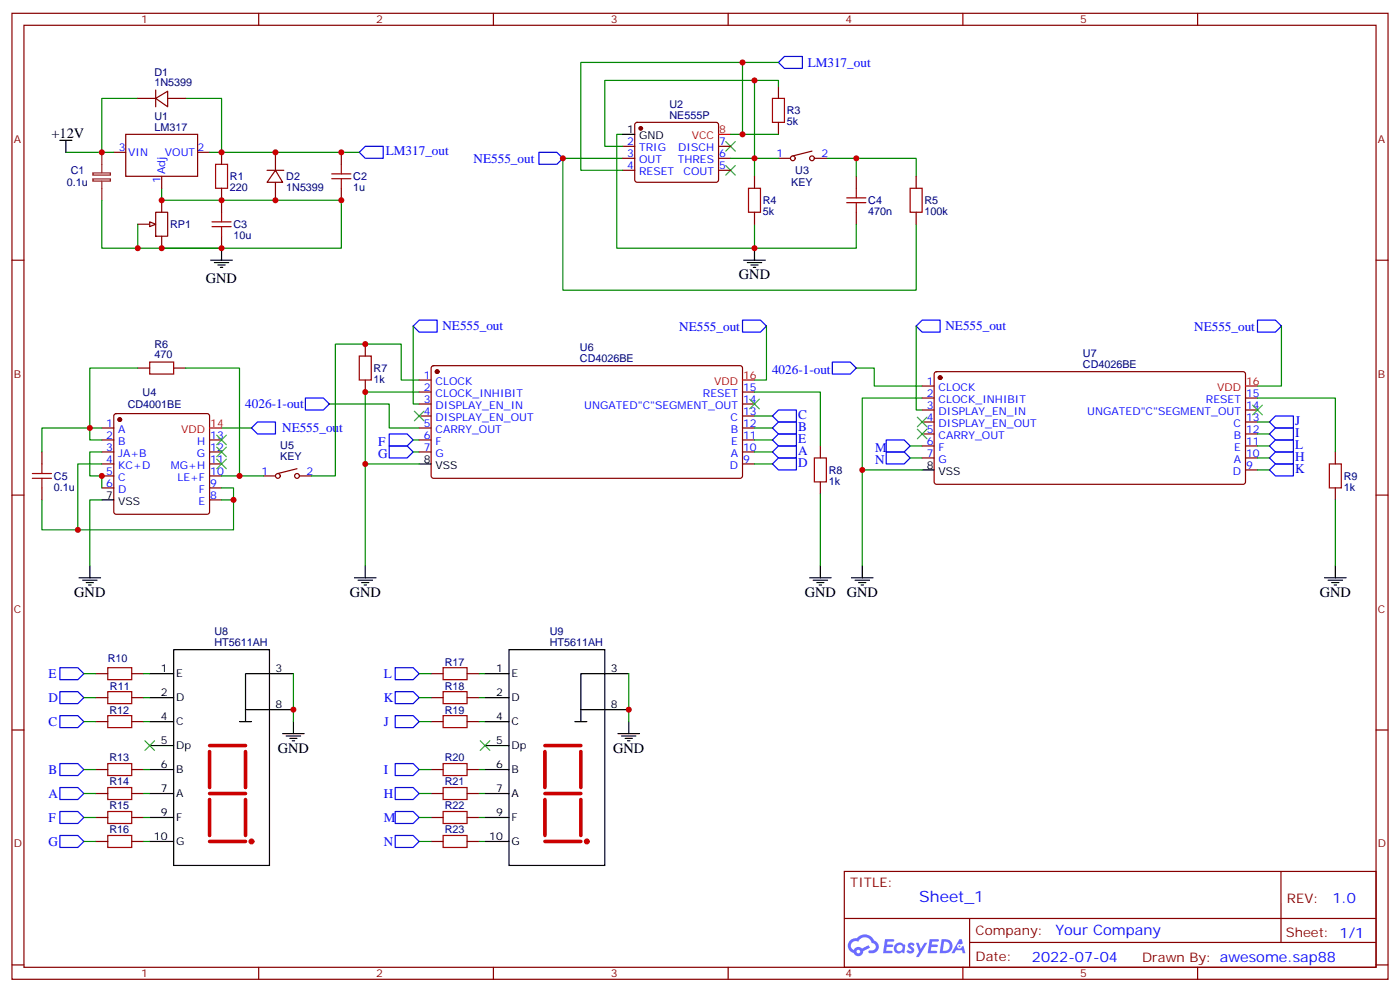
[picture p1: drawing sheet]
<svg xmlns="http://www.w3.org/2000/svg" width="412mm" height="292mm" viewBox="0 0 412 292" stroke-linecap="round" stroke-linejoin="round" font-family="sans-serif">
<g fill="none" stroke="#870000" stroke-width=".35">
<path d="M3.5 3.9h405.4v284.4h-405.4zM7.1 7.4h398.2v277.3h-398.2zM76.2 3.9v3.5M145.3 3.9v3.5M214.5 3.9v3.5M283.6 3.9v3.5M352.8 3.9v3.5M3.5 76.6h3.6M405.3 76.6h3.6M3.5 145.7h3.6M405.3 145.7h3.6M3.5 214.9h3.6"/>
<path d="M405.3 214.9h3.6M248.7 256.5h156.6v28.2h-156.6zM377.3 256.5v20.9M248.7 270.4h156.5M285.6 277.4h119.6M285.6 270.4v14.1M3.5 284h3.6M76.2 284.7v3.6M145.3 284.7v3.6M214.5 284.7v3.6M283.6 284.7v3.6M352.8 284.7v3.6"/>
<path d="M405.3 284h3.6"/>
</g>
<g fill="#5487ff">
<path d="M267.7 277.7a1.22 1.22 0 0 1 1.7 .2l-.4 .6a.47 .47 0 0 0-.3-.4 .47 .47 0 0 0-.5 .2l.1 .2a1.14 1.14 0 0 1 .8 1.8 1.14 1.14 0 0 1-1.9 0l-.2-.2 .5-.6 .7 .5a.29 .29 0 0 0 .3-.3 .29 .29 0 0 0-.2-.3 1.04 1.04 0 0 1-.6-1.7z"/>
<path d="M260.7 276.4h2.4l.3 .2-.2 .5-1.8 .1-.1 .8h1.5l.3 .4-.3 .4h-1.6l-.2 1.1h1.7l.2 .3-.2 .3-2.6 .1z"/>
<path d="M273.8 276.4h2.4l.3 .2-.1 .5-1.8 .1-.2 .8h1.6l.3 .4-.4 .4h-1.6l-.1 1.1h1.7l.2 .3-.2 .3-2.6 .1z"/>
<path d="M282.6 276.4h.7l.3 1.3-.6 .3a.69 .69 0 0 0-1 .3 .69 .69 0 0 0 .4 .9 .69 .69 0 0 0 .9-.6l.5-.2 .6 2.2h-.8l-.2-.9h-1.8l-.5 .9h-.8z"/>
<path d="M269.8 277.5h.8l.6 1.8 1.1-1.8h.9l-2.6 4.2h-.8l.9-1.5z"/>
<path d="M277.4 276.4l-.6 4.2h1.3a2.11 2.11 0 0 0 2.5-2.1 2.11 2.11 0 0 0-2.5-2.1zM278.1 277.2a1.39 1.39 0 0 1 1.7 1.4 1.39 1.39 0 0 1-1.8 1.3h-.3z"/>
<path d="M263.7 278.1a1.54 1.54 0 0 0-.1 2.1 1.54 1.54 0 0 0 2.2 .1l.6 .3 .3-2.3-.2-.3h-.4a1.49 1.49 0 0 0-2.4 .1zM264 279.1a.94 .94 0 0 1 1.8 0 .94 .94 0 0 1-1.8 0z"/>
<path d="M250.4 276.8a2.18 2.18 0 0 0 1.1 3.7 1.44 1.44 0 0 0 1.6 .9 1.44 1.44 0 0 0 1.2-1.4l2-1-.5-.8-1.9 1a1.47 1.47 0 0 0-2.4 .4 1.39 1.39 0 0 1-.7-1.9 1.39 1.39 0 0 1 2-.5 2.12 2.12 0 0 1 2.2-1.3 2.12 2.12 0 0 1 1.9 1.7 1.14 1.14 0 0 1 1.1 1.4 1.14 1.14 0 0 1-1.7 .7 .43 .43 0 0 0-.5 .4 .43 .43 0 0 0 .4 .5 1.98 1.98 0 0 0 2.5-1.2 1.98 1.98 0 0 0-1.2-2.6 3.1 3.1 0 0 0-5.3-.6l-.9 .1zM252.3 280.1a.55 .55 0 0 1 1.1 0 .55 .55 0 0 1-1.1 0z"/>
<circle cx="282.6" cy="278.5" r=".26"/>
</g>
<g fill="none" stroke="#008700" stroke-width=".35">
<path d="M40.6 29h-10.6v15.8h-10.6M54.7 29h10.6v15.8h40.5M183.4 39.5h-1.7v33.6h40.5v-7.1M47.6 55.4v3.5h52.9v14.2h-70.5v-14.2M183.4 46.6h-17.6v38.8h104.1v-19.4M215.2 46.6h14.1M222.2 46.6v5.3M243.4 46.6h26.5v5.3M252.2 46.6v5.3M47.6 73.1h17.7M121.7 96v22.9h1.8M225.8 96v15.9h-3.6"/>
<path d="M269.9 96v24.7h1.7M377.5 96v17.6h-7.1M40.6 108.3h-14.1v17.7h-14.2v7M54.7 108.3h15.9v31.8h-5.3M123.5 115.4h-15.9v21.2M123.5 111.9h-5.3v-10.6h-19.4v38.8h-7.1M222.2 115.4h19.5v15.9M271.6 117.2h-17.6v21.1h17.6M370.4 117.2h22.9v15.8M30 133h-3.5v7.1h3.5v3.5M30 136.6h-7.1v19.4h45.9v-12.4h-3.5M30 126h-3.5v3.5h3.5"/>
<path d="M65.3 126h8.8M121.7 129.5h1.8M121.7 133h1.8M123.5 136.6h-15.9v29.9M222.2 126h5.3M222.2 122.4h5.3M222.2 129.5h5.3M222.2 133h5.3M222.2 136.6h5.3M254 138.3v28.2M268.1 131.3h3.5M268.1 134.8h3.5"/>
<path d="M370.4 124.2h3.5M370.4 127.7h3.5M370.4 131.3h3.5M370.4 134.8h3.5M12.3 147.1v8.9h10.6M30 147.1h-3.5v19.4M65.3 147.1h3.5M70.6 140.1h7M241.7 145.4v21.1M393.3 147.1v19.4"/>
</g>
<g fill="none" stroke="#00f" stroke-width=".35">
<path d="M231.1 16.6h5.3v3.5h-5.3l-1.8-1.7zM105.8 44.8l1.8-1.7h5.3v3.5h-5.3zM158.7 44.8h5.3l1.8 1.8-1.8 1.8h-5.3zM121.7 96l1.8-1.8h5.3v3.6h-5.3zM218.7 94.2h5.3l1.8 1.8-1.8 1.8h-5.3zM271.6 94.2h5.3v3.6h-5.3l-1.7-1.8zM370.4 94.2h5.3l1.8 1.8-1.8 1.8h-5.3zM90 117.2h5.2l1.8 1.7-1.8 1.8h-5.2zM245.2 106.6h5.3l1.7 1.7-1.7 1.8h-5.3zM74.1 126l1.7-1.8h5.3v3.5h-5.3zM114.7 127.7h5.2l1.8 1.8-1.8 1.8h-5.2zM114.7 131.3h5.2l1.8 1.7-1.8 1.8h-5.2z"/>
<path d="M227.5 133l1.8-1.7h5.3v3.5h-5.3zM227.5 126l1.8-1.8h5.3v3.5h-5.3zM227.5 122.4l1.8-1.7h5.3v3.5h-5.3zM227.5 129.5l1.8-1.8h5.3v3.6h-5.3zM227.5 136.6l1.8-1.8h5.3v3.5h-5.3zM261.1 129.5h5.2l1.8 1.8-1.8 1.7h-5.2zM261.1 133h5.2l1.8 1.8-1.8 1.8h-5.2zM373.9 124.2l1.8-1.8h5.3v3.6h-5.3zM373.9 127.7l1.8-1.7h5.3v3.5h-5.3zM373.9 131.3l1.8-1.8h5.3v3.5h-5.3zM373.9 134.8l1.8-1.8h5.3v3.6h-5.3zM373.9 138.3l1.8-1.7h5.3v3.5h-5.3z"/>
</g>
<g fill="none" stroke="#3c3" stroke-width=".35">
<path d="M213.8 48.7l2.8 2.8M213.8 41.7l2.8 2.8M216.6 48.7l-2.8 2.8M216.6 41.7l-2.8 2.8M220.8 117.5l2.9 2.8M223.7 117.5l-2.9 2.8M369 119.3l2.8 2.8M371.8 119.3l-2.8 2.8M63.9 135.1l2.8 2.9M63.9 131.6l2.8 2.8M63.9 128.1l2.8 2.8M66.7 135.1l-2.8 2.9"/>
<path d="M66.7 131.6l-2.8 2.8M66.7 128.1l-2.8 2.8M122.1 121l2.8 2.9M124.9 121l-2.8 2.9M270.2 122.8l2.8 2.8M270.2 126.3l2.8 2.9M273 122.8l-2.8 2.8M273 126.3l-2.8 2.9"/>
</g>
<g fill="none" stroke="#a10000" stroke-width=".35">
<path d="M227.5 29h3.6v7h-3.6zM63.5 48.4h3.5v7h-3.5zM97.7 52.6h5.7M97.7 51.2h5.7M100.5 48.4v2.8M100.5 52.6v2.8M220.5 55.4h3.5v7.1h-3.5zM249.4 59.7h5.7M249.4 58.2h5.7M252.2 55.4v2.8M252.2 59.7v2.8M268.1 55.4h3.5v7.1h-3.5z"/>
<path d="M62.4 66.7h5.7M62.4 65.3h5.7M65.3 62.5v2.8M65.3 66.7v2.8M44.1 106.6h7.1v3.5h-7.1zM105.8 104.8h3.6v7.1h-3.6zM9.5 139.4h5.7M12.3 136.6v2.8M239.9 134.8h3.5v7.1h-3.5zM391.6 136.6h3.5v7h-3.5zM9.5 140.8h5.7M12.3 140.8v2.8"/>
</g>
<g fill="none" stroke="#870000" stroke-width=".35">
<path d="M40.6 29h5.3M45.9 29l3.5-2.2v4.6zM45.9 26.5v4.9M49.4 29h5.3M187.2 36.2l.5-.2h23.3l.5 .2 .2 .5-.1 16.5-.6 .5-23.6-.1-.4-.6v-16.3zM229.3 25.4v3.6M229.3 36v3.5M47.6 58.9v3.6M65.3 44.8v3.6M65.3 55.4v7.1M78.7 50.1h4.9M81.1 50.1l2.2 3.6h-4.6z"/>
<path d="M81.1 44.8v5.3M81.1 53.7v5.2M100.5 44.8v3.6M100.5 55.4v3.5M183.4 43.1h3.6M183.4 46.6h3.6M183.4 50.1h3.6M211.7 43.1h3.5M211.7 46.6h3.5M211.7 50.1h3.5M222.2 51.9v3.5M229.3 46.6h3.5"/>
<path d="M239.2 44.5l-5.7 1.4M239.9 46.6h3.5M252.2 51.9v3.5M269.9 51.9v3.5M40.6 66h3.5M45.9 62.5h3.5v7h-3.5zM47.6 69.5v3.6M65.3 69.5v3.6M222.2 62.5v3.5M252.2 62.5v3.5M269.9 62.5v3.5M40.6 108.3h3.5"/>
<path d="M51.2 108.3h3.5M107.6 101.3v3.5M107.6 111.9v3.5M123.5 111.9h3.5M123.5 115.4h3.5M123.5 118.9h3.5M127.2 107.8l.5-.2 90.6 .1 .4 .6v32.1l-.7 .4-90.6-.1-.4-.6v-31.8zM218.7 115.4h3.5M218.7 118.9h3.5M271.6 113.6h3.6M271.6 117.2h3.6M275.4 109.6l.5-.2 90.6 .1 .4 .6-.1 32-.6 .5-90.6-.1-.4-.6v-31.8z"/>
<path d="M366.9 117.2h3.5M12.3 133v3.6M30 126h3.5M30 129.5h3.5M30 133h3.5M30 136.6h3.5M33.7 122l.5-.3h26.8l.5 .3 .2 .4v28.3l-.2 .5-.5 .2h-26.8l-.5-.3-.2-.4v-28.3zM61.7 129.5h3.6M61.7 133h3.6M61.7 136.6h3.6M87.5 138l-5.7 1.4M123.5 126h3.5"/>
<path d="M123.5 129.5h3.5M123.5 133h3.5M123.5 122.4h3.5M218.7 126h3.5M218.7 129.5h3.5M218.7 133h3.5M218.7 136.6h3.5M218.7 122.4h3.5M241.7 131.3v3.5M271.6 120.7h3.6M271.6 124.2h3.6M271.6 127.7h3.6"/>
<path d="M271.6 131.3h3.6M271.6 134.8h3.6M366.9 120.7h3.5M366.9 124.2h3.5M366.9 127.7h3.5M366.9 131.3h3.5M366.9 134.8h3.5M366.9 138.3h3.5M393.3 133v3.6M12.3 143.6v3.5M30 140.1h3.5M30 143.6h3.5"/>
<path d="M61.7 140.1h3.6M61.7 143.6h3.6M61.7 147.1h3.6M77.6 140.1h3.5M88.2 140.1h3.5M241.7 141.9v3.5M393.3 143.6v3.5"/>
<circle cx="233.5" cy="46.6" r=".71"/>
<circle cx="239.2" cy="46.6" r=".71"/>
<circle cx="81.8" cy="140.1" r=".71"/>
<circle cx="87.5" cy="140.1" r=".71"/>
</g>
<g fill="none" stroke="#000" stroke-width=".35">
<path d="M183.4 39.5h3.6M17.6 41.3h3.6M19.4 41.3v3.5M62.1 76.6h6.3M63.1 77.3h4.3M64.2 78h2.1M64.9 78.7h.7M65.3 73.1v3.5M219.1 76.6h6.3M220.1 77.3h4.3M221.2 78h2.1M221.9 78.7h.7"/>
<path d="M222.2 73.1v3.5M123.5 136.6h3.5M271.6 138.3h3.6M30 147.1h3.5M23.3 170.1h6.3M24.3 170.8h4.3M25.4 171.5h2.1M26.1 172.2h.7M26.5 166.5v3.6M104.4 170.1h6.4M105.5 170.8h4.2M106.5 171.5h2.2"/>
<path d="M107.2 172.2h.7M107.6 166.5v3.6M238.5 170.1h6.3M239.5 170.8h4.3M240.6 171.5h2.1M241.3 172.2h.7M241.7 166.5v3.6M250.8 170.1h6.4M251.9 170.8h4.2M252.9 171.5h2.2M253.6 172.2h.8M254 166.5v3.6"/>
<path d="M390.2 170.1h6.3M391.2 170.8h4.3M392.3 171.5h2.1M393 172.2h.7M393.3 166.5v3.6"/>
</g>
<g fill="#870000" stroke="#870000" stroke-width=".35">
<circle cx="188.7" cy="37.8" r=".53"/>
<circle cx="35.3" cy="123.5" r=".53"/>
<circle cx="128.8" cy="109.4" r=".53"/>
<circle cx="276.9" cy="111.2" r=".53"/>
</g>
<path d="M211.7 39.5h3.5M218.7 111.9h3.5M366.9 113.6h3.5M61.7 126h3.6" fill="none" stroke="#f00" stroke-width=".35"/>
<path d="M27.3 50.9h5.2v.6h-5.2zM27.3 52.7h5.2v.6h-5.2zM30 44.8v6M30 53.3v5.6" fill="none" stroke="#8c2424" stroke-width=".35"/>
<path d="M44.1 65.3l1.8 .7-1.8 .7z" fill="#f0f0f0" stroke="#870000" stroke-width=".35"/>
<g fill="none" stroke="#008700" stroke-width=".35">
<path d="M218.7 18.4h10.6M215.2 39.5h3.5v-21.1h-47.6v31.7h12.3M218.7 39.5h10.6M222.2 23.7h7.1v1.7M30 44.8h3.5M61.7 44.8h3.6M183.4 43.1h-5.2v-19.4h44v22.9M40.6 66v7.1M252.2 66v7.1h-30M97 118.9h17.7v7.1h8.8M252.2 108.3h5.3v5.3h14.1M370.4 138.3h3.5"/>
<path d="M24.7 198.3h3.5M42.3 198.3h1.8M86.4 198.3v14.1M123.5 198.3h3.5M141.1 198.3h1.8M185.2 198.3v14.1M24.7 205.4h3.5M24.7 212.4h3.5M42.3 205.4h1.8M42.3 212.4h1.8M123.5 205.4h3.5M123.5 212.4h3.5"/>
<path d="M141.1 205.4h1.8M141.1 212.4h1.8M24.7 226.5h3.5M24.7 233.6h3.5M42.3 226.5h1.8M42.3 233.6h1.8M123.5 226.5h3.5M123.5 233.6h3.5M141.1 226.5h1.8M141.1 233.6h1.8M24.7 240.6h3.5M24.7 247.7h3.5"/>
<path d="M42.3 240.6h1.8M42.3 247.7h1.8M123.5 240.6h3.5M123.5 247.7h3.5M141.1 240.6h1.8M141.1 247.7h1.8"/>
</g>
<g fill="none" stroke="#00f" stroke-width=".35">
<path d="M17.6 196.5h5.3l1.8 1.8-1.8 1.8h-5.3zM116.4 196.5h5.3l1.8 1.8-1.8 1.8h-5.3zM17.6 203.6h5.3l1.8 1.8-1.8 1.7h-5.3zM17.6 210.6h5.3l1.8 1.8-1.8 1.8h-5.3zM116.4 203.6h5.3l1.8 1.8-1.8 1.7h-5.3zM116.4 210.6h5.3l1.8 1.8-1.8 1.8h-5.3zM17.6 224.8h5.3l1.8 1.7-1.8 1.8h-5.3zM17.6 231.8h5.3l1.8 1.8-1.8 1.7h-5.3zM17.6 238.9h5.3l1.8 1.7-1.8 1.8h-5.3zM116.4 224.8h5.3l1.8 1.7-1.8 1.8h-5.3zM116.4 231.8h5.3l1.8 1.8-1.8 1.7h-5.3zM116.4 238.9h5.3l1.8 1.7-1.8 1.8h-5.3z"/>
<path d="M17.6 245.9h5.3l1.8 1.8-1.8 1.7h-5.3zM116.4 245.9h5.3l1.8 1.8-1.8 1.7h-5.3z"/>
</g>
<g fill="none" stroke="#000" stroke-width=".35">
<path d="M44.1 198.3h7.1M51.2 191.2h28.2v63.5h-28.2zM86.4 198.3h-14.1v10.6h14.1M142.9 198.3h7M149.9 191.2h28.3v63.5h-28.3zM185.2 198.3h-14.1v10.6h14.1M44.1 205.4h7.1M44.1 212.4h7.1M44.1 219.5h7.1M70.6 212.4h3.5M72.3 208.9v3.5M83.3 215.9h6.3"/>
<path d="M84.3 216.6h4.2M85.4 217.3h2.1M86.1 218.1h.7M86.4 212.4v3.5M142.9 205.4h7M142.9 212.4h7M142.9 219.5h7M169.3 212.4h3.6M171.1 208.9v3.5M182 215.9h6.4M183.1 216.6h4.2M184.1 217.3h2.2"/>
<path d="M184.9 218.1h.7M185.2 212.4v3.5M44.1 226.5h7.1M44.1 233.6h7.1M142.9 226.5h7M142.9 233.6h7M44.1 240.6h7.1M44.1 247.7h7.1M142.9 240.6h7M142.9 247.7h7"/>
</g>
<g fill="none" stroke="#c00" stroke-width="1.1">
<path d="M61.7 219.5h10.6M160.5 219.5h10.6M61.7 233.6h10.6M61.7 221.2v10.6M61.7 235.3v10.6M72.3 221.2v10.6M72.3 235.3v10.6M160.5 233.6h10.6M160.5 221.2v10.6M160.5 235.3v10.6M171.1 221.2v10.6M171.1 235.3v10.6"/>
<path d="M61.7 247.7h10.6M160.5 247.7h10.6"/>
</g>
<g fill="#c00" stroke="#c00" stroke-width=".35">
<circle cx="74.1" cy="247.7" r=".71"/>
<circle cx="172.9" cy="247.7" r=".71"/>
</g>
<path d="M42.7 218.1l2.8 2.8M45.5 218.1l-2.8 2.8M141.5 218.1l2.8 2.8M144.3 218.1l-2.8 2.8" fill="none" stroke="#3c3" stroke-width=".35"/>
<g fill="none" stroke="#870000" stroke-width=".35">
<path d="M37 39.5h21.2v12.4h-21.2zM33.5 44.8h3.5M47.6 51.9v3.5M58.2 44.8h3.5M28.2 198.3h3.5M38.8 198.3h3.5M127 198.3h3.5M137.6 198.3h3.5M28.2 205.4h3.5M28.2 212.4h3.5M38.8 205.4h3.5M38.8 212.4h3.5"/>
<path d="M127 205.4h3.5M127 212.4h3.5M137.6 205.4h3.5M137.6 212.4h3.5M28.2 226.5h3.5M28.2 233.6h3.5M38.8 226.5h3.5M38.8 233.6h3.5M127 226.5h3.5M127 233.6h3.5M137.6 226.5h3.5M137.6 233.6h3.5"/>
<path d="M28.2 240.6h3.5M28.2 247.7h3.5M38.8 240.6h3.5M38.8 247.7h3.5M127 240.6h3.5M127 247.7h3.5M137.6 240.6h3.5M137.6 247.7h3.5"/>
</g>
<g fill="none" stroke="#a10000" stroke-width=".35">
<path d="M31.7 196.5h7.1v3.6h-7.1zM130.5 196.5h7.1v3.6h-7.1zM31.7 203.6h7.1v3.5h-7.1zM31.7 210.6h7.1v3.6h-7.1zM130.5 203.6h7.1v3.5h-7.1zM130.5 210.6h7.1v3.6h-7.1zM31.7 224.8h7.1v3.5h-7.1zM31.7 231.8h7.1v3.5h-7.1zM31.7 238.9h7.1v3.5h-7.1zM130.5 224.8h7.1v3.5h-7.1zM130.5 231.8h7.1v3.5h-7.1zM130.5 238.9h7.1v3.5h-7.1z"/>
<path d="M31.7 245.9h7.1v3.5h-7.1zM130.5 245.9h7.1v3.5h-7.1z"/>
</g>
<g fill="#c00">
<circle cx="47.6" cy="73.1" r=".88"/>
<circle cx="65.3" cy="73.1" r=".88"/>
<circle cx="30" cy="44.8" r=".88"/>
<circle cx="65.3" cy="58.9" r=".88"/>
<circle cx="30" cy="140.1" r=".88"/>
<circle cx="68.8" cy="147.1" r=".88"/>
<circle cx="222.3" cy="46.6" r=".88"/>
<circle cx="252.2" cy="46.6" r=".88"/>
<circle cx="26.5" cy="126" r=".88"/>
<circle cx="22.9" cy="156" r=".88"/>
<circle cx="70.6" cy="140.1" r=".88"/>
<circle cx="254" cy="138.3" r=".88"/>
<circle cx="107.6" cy="136.6" r=".88"/>
<circle cx="107.6" cy="115.4" r=".88"/>
<circle cx="107.6" cy="101.3" r=".88"/>
<circle cx="40.6" cy="73.1" r=".88"/>
<circle cx="222.3" cy="73.1" r=".88"/>
<circle cx="218.7" cy="18.4" r=".88"/>
<circle cx="218.7" cy="39.5" r=".88"/>
<circle cx="222.3" cy="23.7" r=".88"/>
<circle cx="165.8" cy="46.6" r=".88"/>
<circle cx="86.4" cy="208.9" r=".88"/>
<circle cx="185.2" cy="208.9" r=".88"/>
<circle cx="47.6" cy="58.9" r=".88"/>
<circle cx="65.3" cy="44.8" r=".88"/>
<circle cx="81.1" cy="58.9" r=".88"/>
<circle cx="81.1" cy="44.8" r=".88"/>
<circle cx="100.5" cy="58.9" r=".88"/>
<circle cx="100.5" cy="44.8" r=".88"/>
</g>
<text font-size="4.6" fill="#00f" x="270.8" y="265.5">Sheet_1</text>
<g font-size="4.2">
<text x="15.2" y="40.6">+12V</text>
<text x="60.6" y="83.3">GND</text>
<text x="217.7" y="82.2">GND</text>
<text x="21.9" y="175.7">GND</text>
<text x="103" y="175.7">GND</text>
<text x="237.1" y="175.7">GND</text>
<text x="249.4" y="175.7">GND</text>
<text x="388.8" y="175.7">GND</text>
<text x="81.8" y="221.6">GND</text>
<text x="180.6" y="221.6">GND</text>
</g>
<g font-size="4.2" fill="#00f">
<text x="392.5" y="265.8">1.0</text>
<text x="310.9" y="275.3">Your Company</text>
<text x="304" y="283.1">2022-07-04</text>
</g>
<g font-size="3.9" fill="#00f">
<text x="237.9" y="19.7">LM317_out</text>
<text x="113.7" y="45.6">LM317_out</text>
<text x="139.5" y="47.9">NE555_out</text>
<text x="130.3" y="97.3">NE555_out</text>
<text x="200.1" y="97.3">NE555_out</text>
<text x="278.5" y="97.2">NE555_out</text>
<text x="351.8" y="97.3">NE555_out</text>
<text x="227.4" y="110.1">4026-1-out</text>
<text x="72.3" y="120.2">4026-1-out</text>
<text x="235.1" y="123.3">C</text>
<text x="381.5" y="125">J</text>
<text x="83.1" y="127.2">NE555_out</text>
<text x="111.4" y="131.3">F</text>
<text x="235.1" y="126.8">B</text>
<text x="235.1" y="130.3">E</text>
<text x="381.5" y="128.6">I</text>
<text x="111.4" y="134.8">G</text>
<text x="235.1" y="133.9">A</text>
<text x="235.1" y="137.4">D</text>
<text x="257.8" y="133">M</text>
<text x="257.8" y="136.6">N</text>
<text x="381.5" y="132.1">L</text>
<text x="381.5" y="135.6">H</text>
<text x="381.5" y="139.1">K</text>
<text x="14.3" y="199.6">E</text>
<text x="113.1" y="199.6">L</text>
<text x="14.3" y="206.6">D</text>
<text x="113.1" y="206.6">K</text>
<text x="14.3" y="213.7">C</text>
<text x="113.1" y="213.7">J</text>
<text x="14.3" y="227.8">B</text>
<text x="113.1" y="227.8">I</text>
<text x="14.3" y="234.8">A</text>
<text x="113.1" y="234.8">H</text>
<text x="14.3" y="241.9">F</text>
<text x="113.1" y="241.9">M</text>
<text x="14.3" y="248.9">G</text>
<text x="113.1" y="248.9">N</text>
</g>
<g font-size="3.9" fill="#800">
<text x="250.5" y="261.1">TITLE:</text>
<text x="379.1" y="265.8">REV:</text>
<text x="287.4" y="275.3">Company:</text>
<text x="378.7" y="275.9">Sheet: 1/1</text>
<text x="287.4" y="283">Date:</text>
<text x="336.4" y="283.1">Drawn By: awesome.sap88</text>
</g>
<g font-size="3.2" fill="#800">
<text x="41.6" y="6.9">1</text>
<text x="110.8" y="6.9">2</text>
<text x="179.9" y="6.9">3</text>
<text x="249.1" y="6.9">4</text>
<text x="318.2" y="6.9">5</text>
<text x="4.1" y="42">A</text>
<text x="405.9" y="42">A</text>
<text x="4.1" y="111.2">B</text>
<text x="405.9" y="111.2">B</text>
<text x="4.1" y="180.3">C</text>
<text x="405.9" y="180.3">C</text>
<text x="4.1" y="249.4">D</text>
<text x="405.9" y="249.4">D</text>
<text x="41.6" y="287.7">1</text>
<text x="110.8" y="287.7">2</text>
<text x="179.9" y="287.7">3</text>
<text x="249.1" y="287.7">4</text>
<text x="318.2" y="287.7">5</text>
</g>
<g font-size="3.2" fill="#000080">
<text x="45.5" y="22.3">D1</text>
<text x="45.5" y="25.4">1N5399</text>
<text x="45.5" y="35.3">U1</text>
<text x="197.2" y="35">NE555P</text>
<text x="197.2" y="31.8">U2</text>
<text x="231.8" y="33.6">R3</text>
<text x="45.5" y="38.5">LM317</text>
<text x="231.8" y="36.9">5k</text>
<text x="20.8" y="51.3">C1</text>
<text x="67.7" y="53">R1</text>
<text x="84.3" y="53">D2</text>
<text x="104.1" y="53">C2</text>
<text x="234.3" y="51.2">U3</text>
<text x="19.7" y="54.8">0.1u</text>
<text x="67.7" y="56.2">220</text>
<text x="84.3" y="56.2">1N5399</text>
<text x="104.1" y="56.2">1u</text>
<text x="233.1" y="54.8">KEY</text>
<text x="224.7" y="63.3">5k</text>
<text x="224.7" y="60.1">R4</text>
<text x="255.8" y="63.3">470n</text>
<text x="255.8" y="60.1">C4</text>
<text x="272.3" y="63.3">100k</text>
<text x="272.3" y="60.1">R5</text>
<text x="50.1" y="67.1">RP1</text>
<text x="68.8" y="70.3">10u</text>
<text x="68.8" y="67.2">C3</text>
<text x="45.5" y="105.5">470</text>
<text x="45.5" y="102.3">R6</text>
<text x="170.8" y="106.6">CD4026BE</text>
<text x="170.8" y="103.4">U6</text>
<text x="319" y="105.1">U7</text>
<text x="110.1" y="112.6">1k</text>
<text x="110.1" y="109.5">R7</text>
<text x="319" y="108.3">CD4026BE</text>
<text x="42" y="116.5">U4</text>
<text x="37.6" y="120">CD4001BE</text>
<text x="82.6" y="135.3">KEY</text>
<text x="82.6" y="132.1">U5</text>
<text x="15.9" y="141.2">C5</text>
<text x="244.1" y="142.7">1k</text>
<text x="244.1" y="139.5">R8</text>
<text x="395.8" y="141.2">R9</text>
<text x="15.9" y="144.4">0.1u</text>
<text x="395.8" y="144.4">1k</text>
<text x="63.2" y="190.2">HT5611AH</text>
<text x="63.2" y="187">U8</text>
<text x="161.9" y="190.2">HT5611AH</text>
<text x="161.9" y="187">U9</text>
<text x="31.7" y="194.8">R10</text>
<text x="131" y="195.9">R17</text>
<text x="32.4" y="203">R11</text>
<text x="131" y="203">R18</text>
<text x="32.3" y="210">R12</text>
<text x="131" y="210">R19</text>
<text x="32.3" y="224.1">R13</text>
<text x="131" y="224.1">R20</text>
<text x="32.3" y="231.2">R14</text>
<text x="131" y="231.2">R21</text>
<text x="32.3" y="238.2">R15</text>
<text x="131" y="238.2">R22</text>
<text x="32.3" y="245.3">R16</text>
<text x="131" y="245.3">R23</text>
</g>
<g font-size="3.2">
<text x="184.8" y="39.2">1</text>
<text x="188.3" y="41">GND</text>
<text x="124.8" y="136.2">8</text>
<text x="128.3" y="138">VSS</text>
<text x="273" y="138">8</text>
<text x="276.5" y="139.7">VSS</text>
<text x="31.3" y="146.8">7</text>
<text x="34.8" y="148.6">VSS</text>
<text x="47.4" y="197.9">1</text>
<text x="81.1" y="197.9">3</text>
<text x="146.2" y="197.9">1</text>
<text x="179.9" y="197.9">3</text>
<text x="51.9" y="199.4">E</text>
<text x="150.6" y="199.4">E</text>
<text x="47.4" y="205">2</text>
<text x="51.9" y="206.4">D</text>
<text x="81.1" y="208.5">8</text>
<text x="146.2" y="205">2</text>
<text x="150.6" y="206.4">D</text>
<text x="179.9" y="208.5">8</text>
<text x="47.4" y="212.1">4</text>
<text x="51.9" y="213.5">C</text>
<text x="146.2" y="212.1">4</text>
<text x="150.6" y="213.5">C</text>
<text x="47.4" y="219.1">5</text>
<text x="51.9" y="220.5">Dp</text>
<text x="146.2" y="219.1">5</text>
<text x="150.6" y="220.5">Dp</text>
<text x="47.4" y="226.2">6</text>
<text x="51.9" y="227.6">B</text>
<text x="146.2" y="226.2">6</text>
<text x="150.6" y="227.6">B</text>
<text x="47.4" y="233.2">7</text>
<text x="146.2" y="233.2">7</text>
<text x="51.9" y="234.6">A</text>
<text x="150.6" y="234.6">A</text>
<text x="47.4" y="240.3">9</text>
<text x="51.9" y="241.7">F</text>
<text x="146.2" y="240.3">9</text>
<text x="150.6" y="241.7">F</text>
<text x="45.4" y="247.3">10</text>
<text x="51.9" y="248.7">G</text>
<text x="144.1" y="247.3">10</text>
<text x="150.6" y="248.7">G</text>
</g>
<g font-size="3.2" fill="#f00">
<text x="203.8" y="41">VCC</text>
<text x="211.8" y="39.2">8</text>
<text x="210.4" y="113.3">VDD</text>
<text x="218.9" y="111.5">16</text>
<text x="367.1" y="113.3">16</text>
<text x="358.5" y="115">VDD</text>
<text x="61.9" y="125.6">14</text>
<text x="53.4" y="127.4">VDD</text>
</g>
<g font-size="3.2" fill="#00f">
<text x="35" y="44.5">3</text>
<text x="37.7" y="45.9">VIN</text>
<text x="48.6" y="45.9">VOUT</text>
<text x="58.2" y="44.5">2</text>
<text x="184.8" y="42.7">2</text>
<text x="184.8" y="46.2">3</text>
<text x="188.3" y="44.5">TRIG</text>
<text x="199.8" y="44.5">DISCH</text>
<text x="211.8" y="46.2">6</text>
<text x="211.8" y="42.7">7</text>
<text x="228.7" y="46.2">1</text>
<text x="242" y="46.2">2</text>
<text x="47.3" y="53.9" transform="rotate(-90 47.3 53.9)">1</text>
<text x="48.7" y="51.2" transform="rotate(-90 48.7 51.2)">Adj</text>
<text x="184.8" y="49.8">4</text>
<text x="188.3" y="48">OUT</text>
<text x="188.3" y="51.5">RESET</text>
<text x="199.6" y="48">THRES</text>
<text x="201.4" y="51.5">COUT</text>
<text x="211.8" y="49.8">5</text>
<text x="124.8" y="111.5">1</text>
<text x="128.3" y="113.3">CLOCK</text>
<text x="273" y="113.3">1</text>
<text x="124.8" y="115">2</text>
<text x="124.8" y="118.6">3</text>
<text x="128.3" y="116.8">CLOCK_INHIBIT</text>
<text x="207.1" y="116.8">RESET</text>
<text x="218.9" y="118.6">14</text>
<text x="218.9" y="115">15</text>
<text x="273" y="116.8">2</text>
<text x="276.5" y="115">CLOCK</text>
<text x="276.5" y="118.6">CLOCK_INHIBIT</text>
<text x="355.2" y="118.6">RESET</text>
<text x="367.1" y="116.8">15</text>
<text x="31.3" y="125.6">1</text>
<text x="124.8" y="122.1">4</text>
<text x="124.8" y="125.6">5</text>
<text x="128.3" y="120.3">DISPLAY_EN_IN</text>
<text x="128.3" y="123.9">DISPLAY_EN_OUT</text>
<text x="172.1" y="120.3">UNGATED&quot;C&quot;SEGMENT_OUT</text>
<text x="215.2" y="123.9">C</text>
<text x="218.9" y="125.6">12</text>
<text x="218.9" y="122.1">13</text>
<text x="273" y="120.3">3</text>
<text x="273" y="123.9">4</text>
<text x="276.5" y="122.1">DISPLAY_EN_IN</text>
<text x="276.5" y="125.6">DISPLAY_EN_OUT</text>
<text x="320.3" y="122.1">UNGATED&quot;C&quot;SEGMENT_OUT</text>
<text x="363.4" y="125.6">C</text>
<text x="367.1" y="123.9">13</text>
<text x="367.1" y="120.3">14</text>
<text x="31.3" y="129.2">2</text>
<text x="34.8" y="127.4">A</text>
<text x="34.8" y="130.9">B</text>
<text x="58" y="130.9">H</text>
<text x="61.9" y="129.2">13</text>
<text x="124.8" y="129.2">6</text>
<text x="128.3" y="127.4">CARRY_OUT</text>
<text x="128.3" y="130.9">F</text>
<text x="215.2" y="127.4">B</text>
<text x="215.4" y="130.9">E</text>
<text x="218.9" y="129.2">11</text>
<text x="273" y="127.4">5</text>
<text x="273" y="130.9">6</text>
<text x="276.5" y="129.2">CARRY_OUT</text>
<text x="363.4" y="129.2">B</text>
<text x="367.1" y="130.9">11</text>
<text x="367.1" y="127.4">12</text>
<text x="31.3" y="132.7">3</text>
<text x="31.3" y="136.2">4</text>
<text x="34.8" y="134.4">JA+B</text>
<text x="34.8" y="138">KC+D</text>
<text x="50.3" y="138">MG+H</text>
<text x="58" y="134.4">G</text>
<text x="61.9" y="136.2">11</text>
<text x="61.9" y="132.7">12</text>
<text x="124.8" y="132.7">7</text>
<text x="128.3" y="134.4">G</text>
<text x="215" y="138">D</text>
<text x="215.2" y="134.4">A</text>
<text x="218.9" y="136.2">9</text>
<text x="218.9" y="132.7">10</text>
<text x="273" y="134.4">7</text>
<text x="276.5" y="132.7">F</text>
<text x="276.5" y="136.2">G</text>
<text x="363.4" y="136.2">A</text>
<text x="363.6" y="132.7">E</text>
<text x="367.1" y="138">9</text>
<text x="367.1" y="134.4">10</text>
<text x="31.3" y="139.7">5</text>
<text x="31.3" y="143.3">6</text>
<text x="34.8" y="141.5">C</text>
<text x="52.2" y="141.5">LE+F</text>
<text x="61.9" y="143.3">9</text>
<text x="61.9" y="139.7">10</text>
<text x="77" y="139.7">1</text>
<text x="90.3" y="139.7">2</text>
<text x="363.1" y="139.7">D</text>
<text x="34.8" y="145">D</text>
<text x="58.4" y="148.6">E</text>
<text x="58.6" y="145">F</text>
<text x="61.9" y="146.8">8</text>
</g>
</svg>
